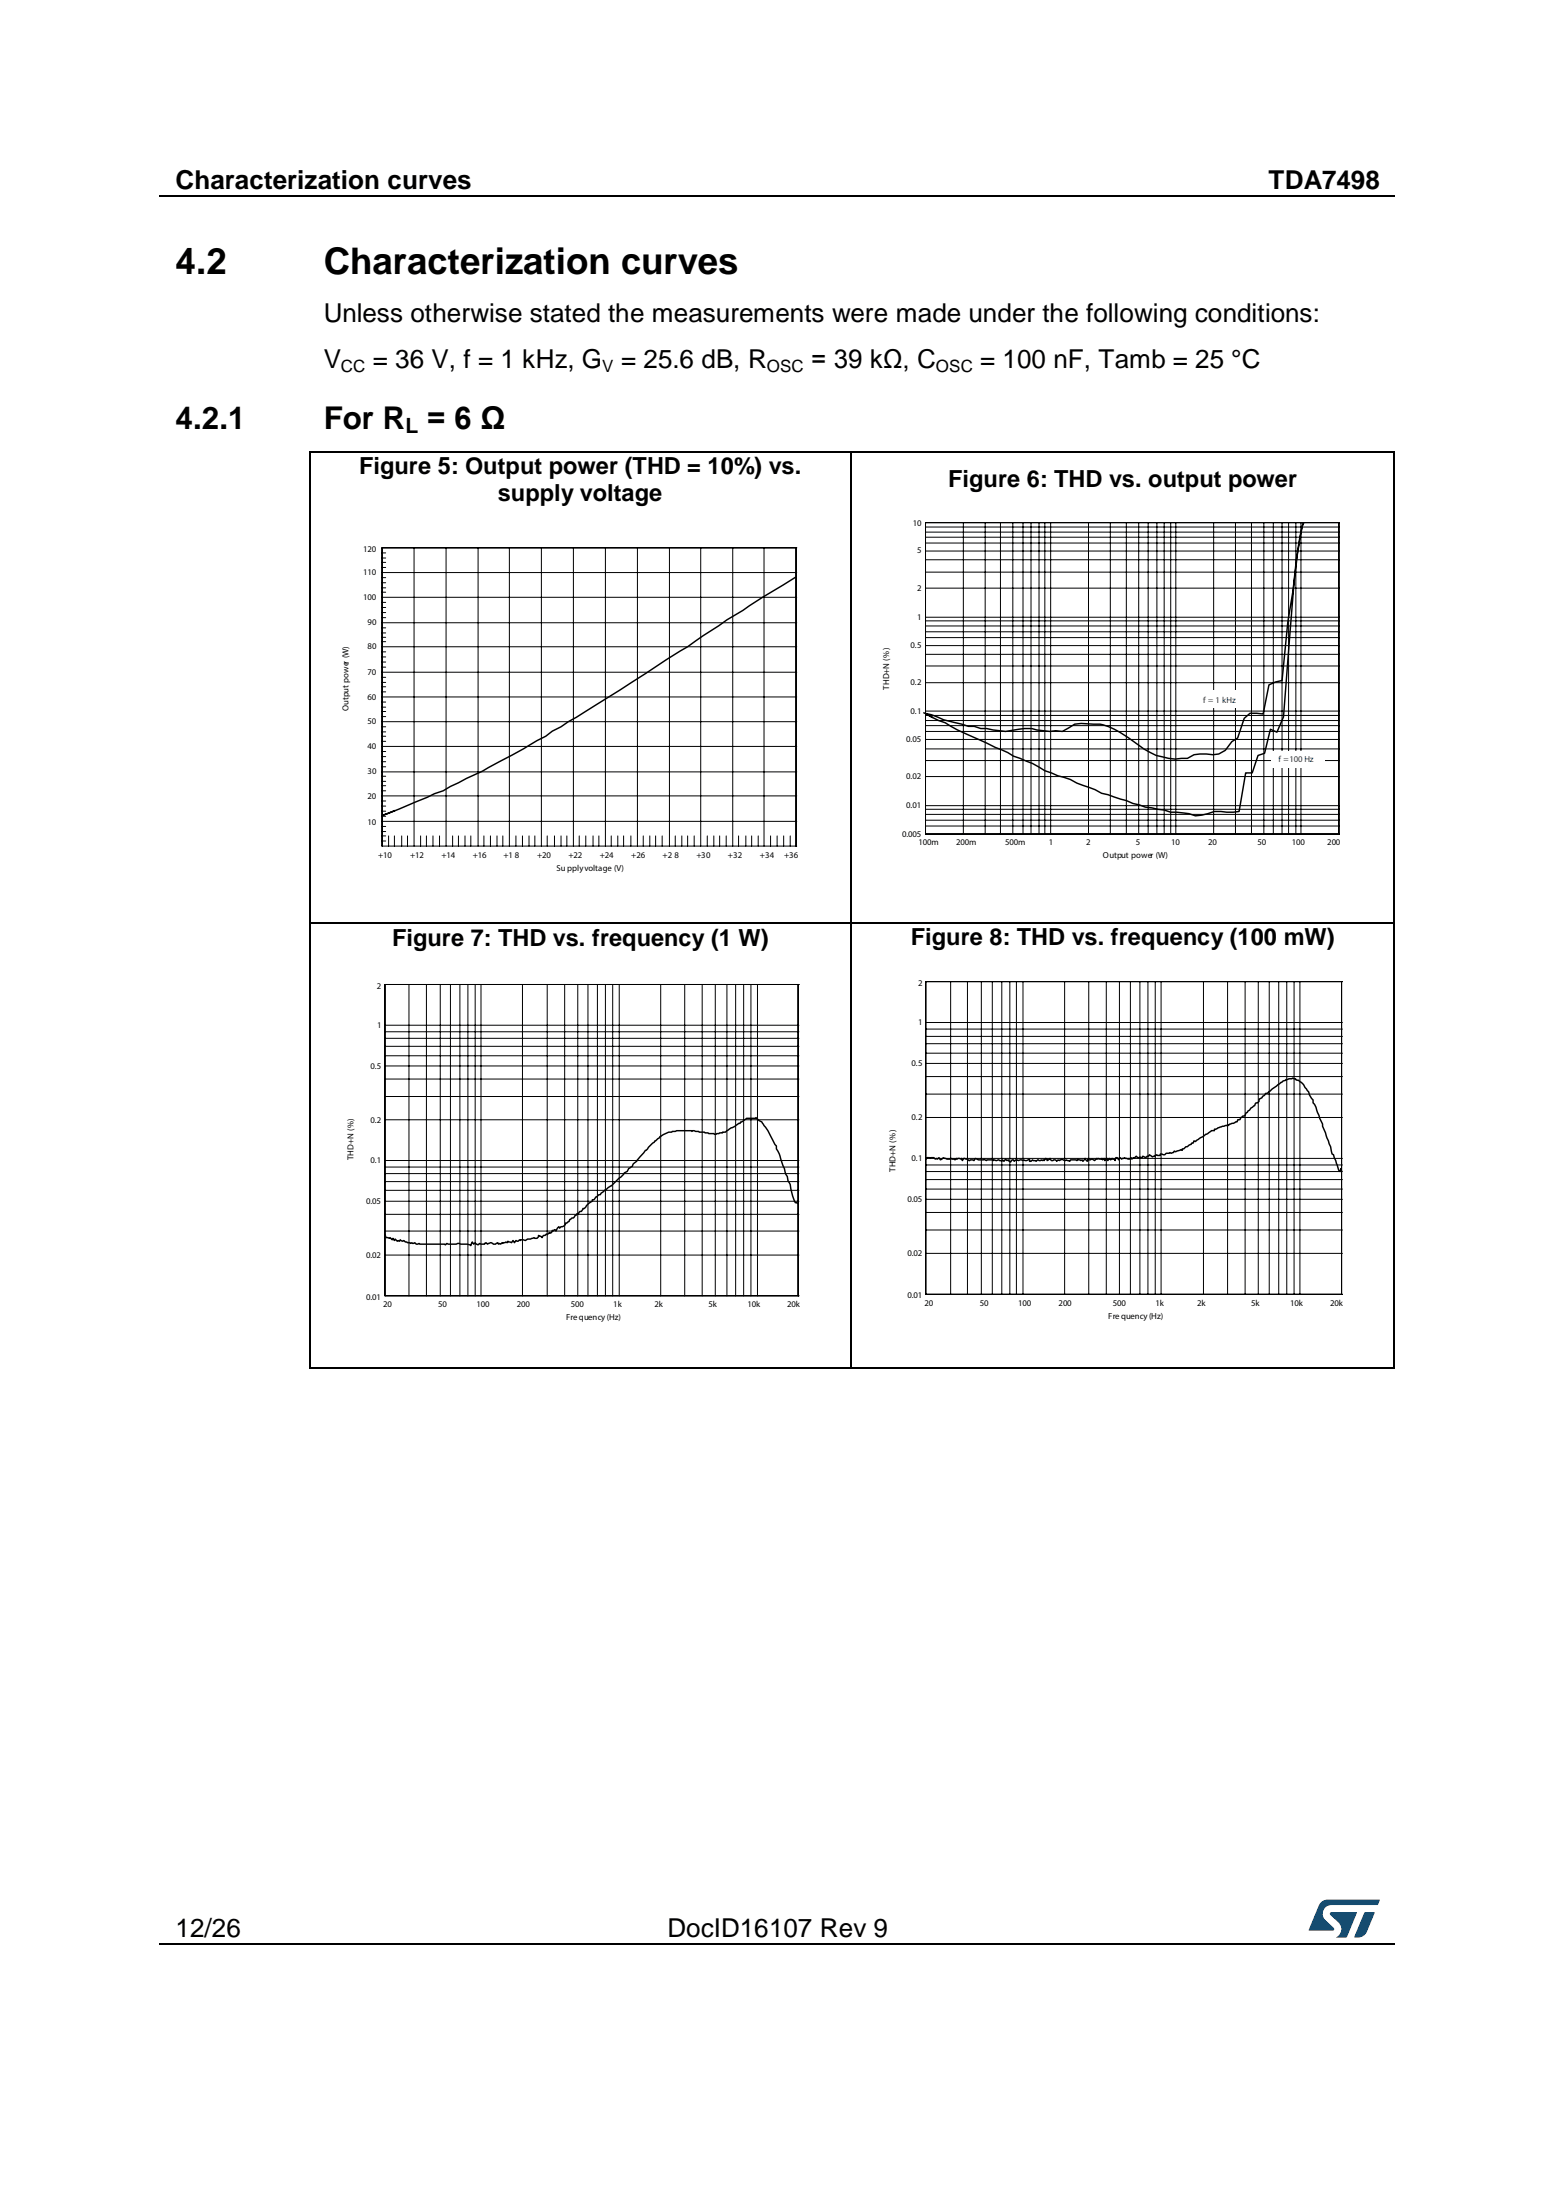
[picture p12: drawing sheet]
<svg xmlns="http://www.w3.org/2000/svg" width="210mm" height="297mm" viewBox="0 0 210 297" stroke-linecap="round" stroke-linejoin="round" font-family="sans-serif">
<path d="M21.5 26.5h166.7M21.5 262.4h166.7" fill="none" stroke="#000" stroke-width=".17"/>
<path d="M105.4 26.4h.2v.1h-.2zM61.6 262.3h.1v.2h-.1zM148 262.3h.1v.2h-.1z" fill="#000"/>
<g fill="#005288">
<path d="M178.2 256.9l.6-.4h.4h7l-.3 .7h-6.1a1.18 1.18 0 0 0-1.2 .7 1.18 1.18 0 0 0 .2 1.3l1.2 1.1 .1 .1-.1 .2h-3.3z"/>
<path d="M184.2 258.2l1.3-.1v.1l-1 2.6a1.42 1.42 0 0 1-1.7 .7z"/>
<path d="M179.6 258.2l3.5-.1 .1 .1-1.5 3.4h-1.4a1.29 1.29 0 0 0 .4-2l-1.1-1.1-.1-.1z"/>
</g>
<path d="M41.7 60.9h.2v.2h-.2zM114.8 60.9h.1v.2h-.1zM188.1 60.9h.2v.2h-.2zM41.7 124.5h.2v.2h-.2zM114.8 124.5h.1v.2h-.1zM188.1 124.5h.2v.2h-.2zM41.7 184.7h.2v.1h-.2zM114.8 184.7h.1v.1h-.1zM188.1 184.7h.2v.1h-.2z" fill="#000"/>
<path d="M41.8 61.1v63.4M41.9 61h72.9M114.9 61.1v63.4M114.9 61h73.2M188.2 61.1v63.4M41.8 124.7v60M41.9 124.6h72.9M114.9 124.7v60M114.9 124.6h73.2M188.2 124.7v60M41.9 184.7h72.9M114.9 184.7h73.2" fill="none" stroke="#000" stroke-width=".17"/>
<g fill="none" stroke="#000" stroke-width=".13">
<path d="M51.6 74.6h.5M51.6 75.3h.5M51.6 75.9h.5M51.6 76.6h.5M51.6 77.3h55.9M51.6 78h.5M51.6 78.7h.5M51.6 79.4h.5M51.6 80h.5M55.9 74v40.2M60.2 74v40.2M64.5 74v40.2"/>
<path d="M68.8 74v40.2M73.1 74v40.2M77.4 74v40.2M81.7 74v40.2M86 74v40.2M90.4 74v40.2M94.6 74v40.2M98.9 74v40.2M103.1 74v40.2M107.4 74v40.2M107.5 74h-55.9v40.2h55.9M124.9 71.2h55.9"/>
<path d="M124.9 71.8h55.9M124.9 72.5h55.9M124.9 73.3h55.9M124.9 74.4h55.9M124.9 75.6h55.9M124.9 77.2h55.9M124.9 79.4h55.9M130 70.6v42M133 70.6v42M135 70.6v42M136.7 70.6v42M138.1 70.6v42"/>
<path d="M139.2 70.6v42M140.2 70.6v42M141 70.6v42M141.8 70.6v42M146.9 70.6v42M149.9 70.6v42M152 70.6v42M153.7 70.6v42M155 70.6v42M156.1 70.6v42M157.1 70.6v42M158 70.6v42"/>
<path d="M158.7 70.6v42M163.8 70.6v42M166.8 70.6v42M168.9 70.6v42M170.6 70.6v42M171.9 70.6v42M173 70.6v42M173.9 70.6v42M174.9 70.6v42M175.6 70.6v42M180.7 70.6v42M180.8 70.6h-55.9v42h55.9"/>
<path d="M51.6 80.6h55.9M51.6 81.3h.5M51.6 82h.5M51.6 82.7h.5M51.6 83.4h.5M51.6 84.1h55.9M51.6 84.8h.5M51.6 85.5h.5M51.6 86h.5M51.6 86.6h.5M51.6 87.3h55.9M51.6 88h.5"/>
<path d="M51.6 88.7h.5M51.6 89.4h.5M51.6 90.1h.5M51.6 90.8h55.9M51.6 91.4h.5M51.6 92.1h.5M51.6 92.7h.5M51.6 93.4h.5M51.6 94.1h55.9M51.6 94.8h.5M51.6 95.5h.5M51.6 96.1h.5"/>
<path d="M51.6 96.7h.5M51.6 97.4h55.9M51.6 98.1h.5M51.6 98.8h.5M51.6 99.4h.5M124.9 83.3h55.9M124.9 83.8h55.9M124.9 84.5h55.9M124.9 85.3h55.9M124.9 86.1h55.9M124.9 87.2h55.9M124.9 88.3h55.9"/>
<path d="M124.9 89.9h55.9M124.9 92.2h55.9M124.9 96h55.9M124.9 96.6h55.9M124.9 97.3h55.9M124.9 98h55.9M124.9 98.7h55.9M124.9 99.8h55.9M51.6 100.1h.5M51.6 100.8h55.9M51.6 101.5h.5M51.6 102.1h.5"/>
<path d="M51.6 102.8h.5M51.6 103.5h.5M51.6 104.2h55.9M51.6 104.8h.5M51.6 105.5h.5M51.6 106.1h.5M51.6 106.8h.5M51.6 107.4h55.9M51.6 108.1h.5M51.6 108.8h.5M51.6 109.5h.5M51.6 110.2h.5"/>
<path d="M51.6 110.9h55.9M51.6 111.6h.5M51.6 112.3h.5M51.6 112.9h.5M51.6 113.5h.5M52.4 112.9v1.3M53.2 112.9v1.3M54.2 112.9v1.3M55 112.9v1.3M56.8 112.9v1.3M57.6 112.9v1.3M58.4 112.9v1.3"/>
<path d="M59.3 112.9v1.3M61.1 112.9v1.3M61.9 112.9v1.3M62.8 112.9v1.3M63.5 112.9v1.3M65.3 112.9v1.3M66.2 112.9v1.3M67.1 112.9v1.3M67.9 112.9v1.3M69.6 112.9v1.3M70.5 112.9v1.3M71.4 112.9v1.3"/>
<path d="M72.2 112.9v1.3M73.9 112.9v1.3M74.8 112.9v1.3M75.7 112.9v1.3M76.5 112.9v1.3M78.2 112.9v1.3M79.1 112.9v1.3M80 112.9v1.3M80.8 112.9v1.3M82.5 112.9v1.3M83.4 112.9v1.3M84.2 112.9v1.3"/>
<path d="M85.2 112.9v1.3M86.8 112.9v1.3M87.7 112.9v1.3M88.5 112.9v1.3M89.4 112.9v1.3M91.1 112.9v1.3M92 112.9v1.3M92.8 112.9v1.3M93.7 112.9v1.3M95.5 112.9v1.3M96.3 112.9v1.3M97.1 112.9v1.3"/>
<path d="M98 112.9v1.3M99.7 112.9v1.3M100.7 112.9v1.3M101.5 112.9v1.3M102.3 112.9v1.3M104 112.9v1.3M104.9 112.9v1.3M105.8 112.9v1.3M106.7 112.9v1.3M124.9 101.1h55.9M124.9 102.7h55.9M124.9 104.8h55.9"/>
<path d="M124.9 108.8h55.9M124.9 109.3h55.9M124.9 109.9h55.9M124.9 110.7h55.9M124.9 111.5h55.9"/>
</g>
<path d="M107.4 77.9l-9.3 5.8-5.3 3.6-3.4 2.1a277.5 277.5 0 0 1-12.7 8l-1 .7-1.2 .6-.8 .7-8.6 4.7-4.3 2.1-1 .6-1.2 .4-4.7 2-2.3 .9 1.7-.7M175.9 70.7a47.5 47.5 0 0 0-1.4 9.1l-.7 4.1-.8 8-.8 .2-.9 .4-.8 3.9-1.8-.1-.8 .7-.9 2.6-.7 .5a2.78 2.78 0 0 1-3.5 1.7l-1.6 .1-.9 .5h-.8a7 7 0 0 1-4.2-.8l-.9-.5-2.1-1.5a11.2 11.2 0 0 0-3.8-1.8l-2.6-.1-.8 .1-1.7 .9h-.9h-.8l-1.8-.1-.6-.2h-1l-2.6 .3-2.5-.3h-.8l-.9-.3h-.8l-1.8-.5a11.8 11.8 0 0 1-3.2-1.1l-1.1-.3M176 70.6l-.2 .4-.7 3.9-.5 4.3-1.4 17.6-.8 2-.9-.3-.8 3.2-.9 .3-.8 2.3h-.9l-.9 5.3-.7 .1-2.6-.1-1.7 .4-.8 .1a9.8 9.8 0 0 0-3.4-.4l-.9-.3-2.5-.4-5-1.7-.9-.2-.9-.5-2.5-.9-.8-.5-1.7-.5-1.8-.6a14.2 14.2 0 0 0-4.2-2l-.8-.5-2.9-1.3a46 46 0 0 1-5.5-2.7l-.9-.3-1.8-.9 1 .5" fill="none" stroke="#000" stroke-width=".2"/>
<g fill="#fff">
<path d="M161.2 93.2h7v2.4h-7z"/>
<path d="M171.6 101.4h7.1v2.3h-7.1z"/>
</g>
<g fill="none" stroke="#000" stroke-width=".13">
<path d="M52 138.4h55.8M52 139.3h55.8M55.2 132.9v42M57.6 132.9v42M59.4 132.9v42M60.8 132.9v42M62.1 132.9v42M63.2 132.9v42M64.1 132.9v42M64.9 132.9v42M70.5 132.9v42M73.9 132.9v42"/>
<path d="M76.2 132.9v42M78 132.9v42M79.4 132.9v42M80.6 132.9v42M81.7 132.9v42M82.7 132.9v42M83.6 132.9v42M89.2 132.9v42M92.4 132.9v42M94.8 132.9v42M96.5 132.9v42M98.1 132.9v42"/>
<path d="M99.3 132.9v42M100.4 132.9v42M101.4 132.9v42M102.2 132.9v42M107.7 132.9v42M107.8 132.9h-55.8v42h55.8M125 138h56.2M125 138.9h56.2M125 139.9h56.2M128.3 132.5v42.2M130.6 132.5v42.2M132.5 132.5v42.2"/>
<path d="M133.9 132.5v42.2M135.2 132.5v42.2M136.3 132.5v42.2M137.2 132.5v42.2M138.1 132.5v42.2M143.7 132.5v42.2M146.9 132.5v42.2M149.3 132.5v42.2M151.1 132.5v42.2M152.6 132.5v42.2M153.9 132.5v42.2M154.9 132.5v42.2"/>
<path d="M155.9 132.5v42.2M156.7 132.5v42.2M162.4 132.5v42.2M165.7 132.5v42.2M168.1 132.5v42.2M169.8 132.5v42.2M171.3 132.5v42.2M172.6 132.5v42.2M173.7 132.5v42.2M174.7 132.5v42.2M175.5 132.5v42.2M181.1 132.5v42.2"/>
<path d="M181.2 132.5h-56.2v42.2h56.2M52 140.2h55.8M52 141.3h55.8M52 142.5h55.8M52 143.9h55.8M52 145.7h55.8M52 148h55.8M52 151.2h55.8M52 156.7h55.8M52 157.6h55.8M52 158.4h55.8M52 159.5h55.8"/>
<path d="M125 140.9h56.2M125 142.2h56.2M125 143.6h56.2M125 145.3h56.2M125 147.7h56.2M125 150.9h56.2M125 156.4h56.2M125 157.3h56.2M125 158.2h56.2M125 159.2h56.2M52 160.7h55.8M52 162.2h55.8"/>
<path d="M52 163.9h55.8M52 166.2h55.8M52 169.4h55.8M125 160.5h56.2M125 161.9h56.2M125 163.7h56.2M125 166.1h56.2M125 169.2h56.2"/>
</g>
<path d="M125.3 156.3l-.3 .2 .2-.2h.3v.1l.1-.1a.44 .44 0 0 1 .6 .2l.2-.1 .1 .1 .2-.2 .2 .3 .4-.3 .2 .1a.95 .95 0 0 0 .9 0l.5 .2 .2-.2 .1 .1 .1-.1 .4 .1 .1-.1 .1 .3 .2-.3h.1l.4 .1 .2 .2a.56 .56 0 0 1 .7 0l.2-.3 .4 .2h.6l.1-.1 .3 .2 .1-.1h.8v.1l.2-.1 .2 .1 .4-.1 .4 .2 .1-.2 .2 .2 .2-.3 .2 .2 .2-.1 .1 .2 .2 .1 .2-.3h.2l.1 .2 .2-.2 .1 .1 .1-.1 .2 .1 .2-.1 .9 .1 .4-.2v.3h.2l.2-.2 .4 .2 .2-.2a.35 .35 0 0 0 .5 0l.2 .1 .1-.1 .1 .1 .2-.3 .2 .1v.2l.4-.3 .2 .3 .5-.1 .2 .1v.1l.2-.2 .2 .1 .3-.2 .4 .2 .2-.1 .5 .2 .1-.2h.7l.2 .1 .1-.2 .4 .2 .2-.1 .1 .2 .3-.4 .3 .4 .1-.3v.1l.5-.1 .3 .2 .3-.3 .1 .1 .1-.1 .4 .1 .1-.1 .1 .2 .2-.2 .1 .3 .3-.3 .1 .3 .2-.3 .2 .2 .2-.2 .3 .1 .1 .2 .1-.4h.2l.2 .3 .1-.3 .3 .2 .4-.2 .1 .1 .4 .1 .1-.1 .1 .1 .2-.2 .1 .2 .2-.2 .1 .1 .3-.3 .2 .2 .3-.1 .2 .1 .1-.2 .4 .2 .2-.2h.2l.1-.2 .4 .3 .4-.1v-.1l.2-.1 .1 .1h.4v-.2l.6 .1 .2-.2h.4l.1-.1a.44 .44 0 0 0 .6-.2l.2 .1 .7-.3 .2 .1v-.2h.2l.3-.3h.2l.2-.2 .3-.1 .1-.2h.2l.1-.3 .1 .1 1.8-1.2a.7 .7 0 0 1 .8-.3v-.2h.2l.3-.2 1.3-.3 .1 .1 .2-.2 1-.3 .1-.3h.3l.1-.3 .3-.2h.2l.2-.4 .4-.4 .2-.3 .5-.3 .1-.3 .3-.1 .2-.2v-.3l.4-.2 .5-.6 .4-.1v-.1l1.1-.8a2.63 2.63 0 0 1 1.3-.8v-.1l.8-.1 .1-.1 .4 .1v.1a2.22 2.22 0 0 1 1.2 1.1l.5 .6 .1 .4 .5 .7v.4a2.32 2.32 0 0 1 .6 1.3l.7 1.6v.2a18.1 18.1 0 0 1 1.3 3.8l.2 .1 .7 2.1 .2 .2 .1-.4 .1 .3M107.8 162.5l-.5-.1-.2-.5-.4-2-.3-.5-.1-.6-.2-.3-.9-2.7-.4-.7v-.4l-.4-.6a9.4 9.4 0 0 0-1.5-2.4l-.1-.2-.4-.2-.4-.4-.1 .1a1.79 1.79 0 0 0-1.5 .3l-.4 .2-.1 .2h-.2l-.5 .4-1.1 .5a.44 .44 0 0 1-.6 .2v.1h-.4l-.5 .2-.3-.1h-.6l-.6-.2h-.7l-.7-.2-.3 .1-.1-.1h-2l-.6 .2a3 3 0 0 0-1.6 .6l-.1 .2-.6 .4-1 1.1-.3 .2-1.2 1.5-.5 .4-.1 .3-.1 .1a.77 .77 0 0 0-.5 .5 .77 .77 0 0 0-.6 .5l-1.6 1.5-.8 .5-.6 .5-.1 .2h-.2l-.4 .3-.3 .4h-.2v.2l-.4 .3-.6 .7h-.2l-.2 .3h-.2l-.2 .3h-.2l-.5 .6h-.2l-.3 .2-.1 .3-.3 .2h-.2a.51 .51 0 0 1-.6 .5l-.2 .2-.1-.2-.4 .6v-.1l-.2-.1-.2 .2-.1-.1-.1 .3-.1 .1-.1-.1-.3 .3-.1-.1-.2 .2h-.2l-.2 .3-.5-.3v.2l-.2 .2h-.3l-.1-.1-.5 .2h-.4l-.3 .2-.3-.1h-.3l-.1 .1-.1-.1-.2 .2-.3-.1-.2 .3-.2-.3-.2 .3-.4-.2-.1 .2-.2-.1-.4 .2-.1-.1-.2 .2-.2-.1-.1 .1-.1-.2-.2 .1a.49 .49 0 0 1-.7-.1l-.5 .2-.2-.2-.2 .1v.1h-.5l-.2-.1-.2 .2-.3-.1-.1-.2-.2 .2-.2-.3-.2 .5-.4-.2h-.9l-.2-.1-.4 .1h-1.1l-.2-.1-.2 .2-.1-.1h-3.3l-.1-.1-.4 .1-.2-.2-.6 .1-.7-.2-.2-.2-.2 .1-.3-.2-.1 .2-.2-.1-.1 .1-.3-.3-.1 .2-.2-.3-.1 .2-.3-.3-.1 .1-.3-.1-.2-.5" fill="none" stroke="#000" stroke-width=".2"/>
<g font-size="5">
<text x="23.7" y="37">4.2</text>
<text x="43.7" y="37">Characterization curves</text>
</g>
<g font-size="4.2">
<text x="23.7" y="57.9">4.2.1</text>
<text x="43.7" y="57.9">For R = 6 Ω</text>
</g>
<g font-size="3.5">
<text x="23.7" y="25.5">Characterization curves</text>
<text x="171.2" y="25.5">TDA7498</text>
<text x="43.7" y="43.4">Unless otherwise stated the measurements were made under the following conditions:</text>
<text x="43.7" y="49.6">V</text>
<text x="50.3" y="49.6">= 36 V, f = 1 kHz, G</text>
<text x="83.8" y="49.6">= 25.6 dB, R</text>
<text x="109.5" y="49.6">= 39 kΩ, C</text>
<text x="132.3" y="49.6">= 100 nF, Tamb = 25 °C</text>
<text x="23.7" y="261.5">12/26</text>
<text x="90.1" y="261.5">DocID16107 Rev 9</text>
</g>
<g font-size="3.2">
<text x="48.5" y="64">Figure 5: Output power (THD = 10%) vs.</text>
<text x="128" y="65.8">Figure 6: THD vs. output power</text>
<text x="67.2" y="67.6">supply voltage</text>
<text x="52.9" y="127.7">Figure 7: THD vs. frequency (1 W)</text>
<text x="122.9" y="127.6">Figure 8: THD vs. frequency (100 mW)</text>
</g>
<text font-size="2.8" x="54.7" y="58.4">L</text>
<g font-size="2.3">
<text x="46" y="50.2">CC</text>
<text x="81.3" y="50.2">V</text>
<text x="103.5" y="50.2">OSC</text>
<text x="126.3" y="50.2">OSC</text>
</g>
<g font-size="1.2">
<text x="123.2" y="71.1">10</text>
<text x="49" y="74.5">120</text>
<text x="49" y="77.6">110</text>
<text x="123.8" y="74.7">5</text>
<text x="49" y="81">100</text>
<text x="123.8" y="83.7">1</text>
<text x="123.8" y="79.8">2</text>
<text x="49.6" y="87.7">80</text>
<text x="49.6" y="84.4">90</text>
<text x="122.9" y="87.5">0.5</text>
<text x="49.6" y="94.5">60</text>
<text x="49.6" y="91.1">70</text>
<text x="120" y="93.1" transform="rotate(-90 120 93.1)">THD+N (%)</text>
<text x="122.9" y="92.5">0.2</text>
<text x="47" y="96" transform="rotate(-90 47 96)">Output power (W)</text>
<text x="49.6" y="101.1">40</text>
<text x="49.6" y="97.8">50</text>
<text x="122.3" y="100.1">0.05</text>
<text x="122.9" y="96.3">0.1</text>
<text x="49.6" y="107.8">20</text>
<text x="49.6" y="104.5">30</text>
<text x="122.3" y="105.2">0.02</text>
<text x="49.6" y="111.4">10</text>
<text x="121.8" y="113.1">0.005</text>
<text x="122.3" y="109.1">0.01</text>
<text x="51" y="115.8">+10</text>
<text x="55.3" y="115.8">+12</text>
<text x="59.6" y="115.8">+14</text>
<text x="63.8" y="115.8">+16</text>
<text x="68" y="115.8">+1</text>
<text x="69.5" y="115.8">8</text>
<text x="72.5" y="115.8">+20</text>
<text x="75.1" y="117.6">Supplyvoltage (V)</text>
<text x="76.7" y="115.8">+22</text>
<text x="81" y="115.8">+24</text>
<text x="85.2" y="115.8">+26</text>
<text x="89.4" y="115.8">+2</text>
<text x="91.1" y="115.8">8</text>
<text x="94" y="115.8">+30</text>
<text x="98.2" y="115.8">+32</text>
<text x="102.6" y="115.8">+34</text>
<text x="105.8" y="115.8">+36</text>
<text x="124" y="114.1">100m</text>
<text x="129" y="114.1">200m</text>
<text x="135.6" y="114.1">500m</text>
<text x="141.6" y="114.1">1</text>
<text x="146.6" y="114.1">2</text>
<text x="148.9" y="115.9">Output power (W)</text>
<text x="153.3" y="114.1">5</text>
<text x="158.1" y="114.1">10</text>
<text x="163.1" y="114.1">20</text>
<text x="169.7" y="114.1">50</text>
<text x="174.4" y="114.1">100</text>
<text x="179.1" y="114.1">200</text>
<text x="50.9" y="133.5">2</text>
<text x="123.9" y="133.1">2</text>
<text x="50.9" y="138.8">1</text>
<text x="123" y="143.9">0.5</text>
<text x="123.9" y="138.4">1</text>
<text x="50" y="144.3">0.5</text>
<text x="50" y="151.5">0.2</text>
<text x="123" y="151.3">0.2</text>
<text x="47.7" y="156.6" transform="rotate(-90 47.7 156.6)">THD+N (%)</text>
<text x="50" y="157">0.1</text>
<text x="120.9" y="158.2" transform="rotate(-90 120.9 158.2)">THD+N (%)</text>
<text x="123" y="156.8">0.1</text>
<text x="49.4" y="162.5">0.05</text>
<text x="122.5" y="162.3">0.05</text>
<text x="49.4" y="169.8">0.02</text>
<text x="122.5" y="169.6">0.02</text>
<text x="49.4" y="175.5">0.01</text>
<text x="51.7" y="176.5">20</text>
<text x="59.2" y="176.5">50</text>
<text x="64.3" y="176.5">100</text>
<text x="69.7" y="176.5">200</text>
<text x="76.4" y="178.2">Frequency(Hz)</text>
<text x="77" y="176.5">500</text>
<text x="82.8" y="176.5">1k</text>
<text x="88.4" y="176.5">2k</text>
<text x="95.6" y="176.5">5k</text>
<text x="100.9" y="176.5">10k</text>
<text x="106.2" y="176.5">20k</text>
<text x="122.5" y="175.3">0.01</text>
<text x="124.8" y="176.3">20</text>
<text x="132.2" y="176.3">50</text>
<text x="137.4" y="176.3">100</text>
<text x="142.9" y="176.3">200</text>
<text x="149.6" y="178.1">Frequency(Hz)</text>
<text x="150.2" y="176.3">500</text>
<text x="156" y="176.3">1k</text>
<text x="161.6" y="176.3">2k</text>
<text x="168.9" y="176.3">5k</text>
<text x="174.1" y="176.3">10k</text>
<text x="179.5" y="176.3">20k</text>
</g>
<g font-size="1.2" fill="#00009a">
<text x="162.4" y="94.8">f = 1 kHz</text>
<text x="172.5" y="102.9">f =</text>
<text x="174.1" y="102.9">100</text>
<text x="176.1" y="102.9">Hz</text>
</g>
</svg>
